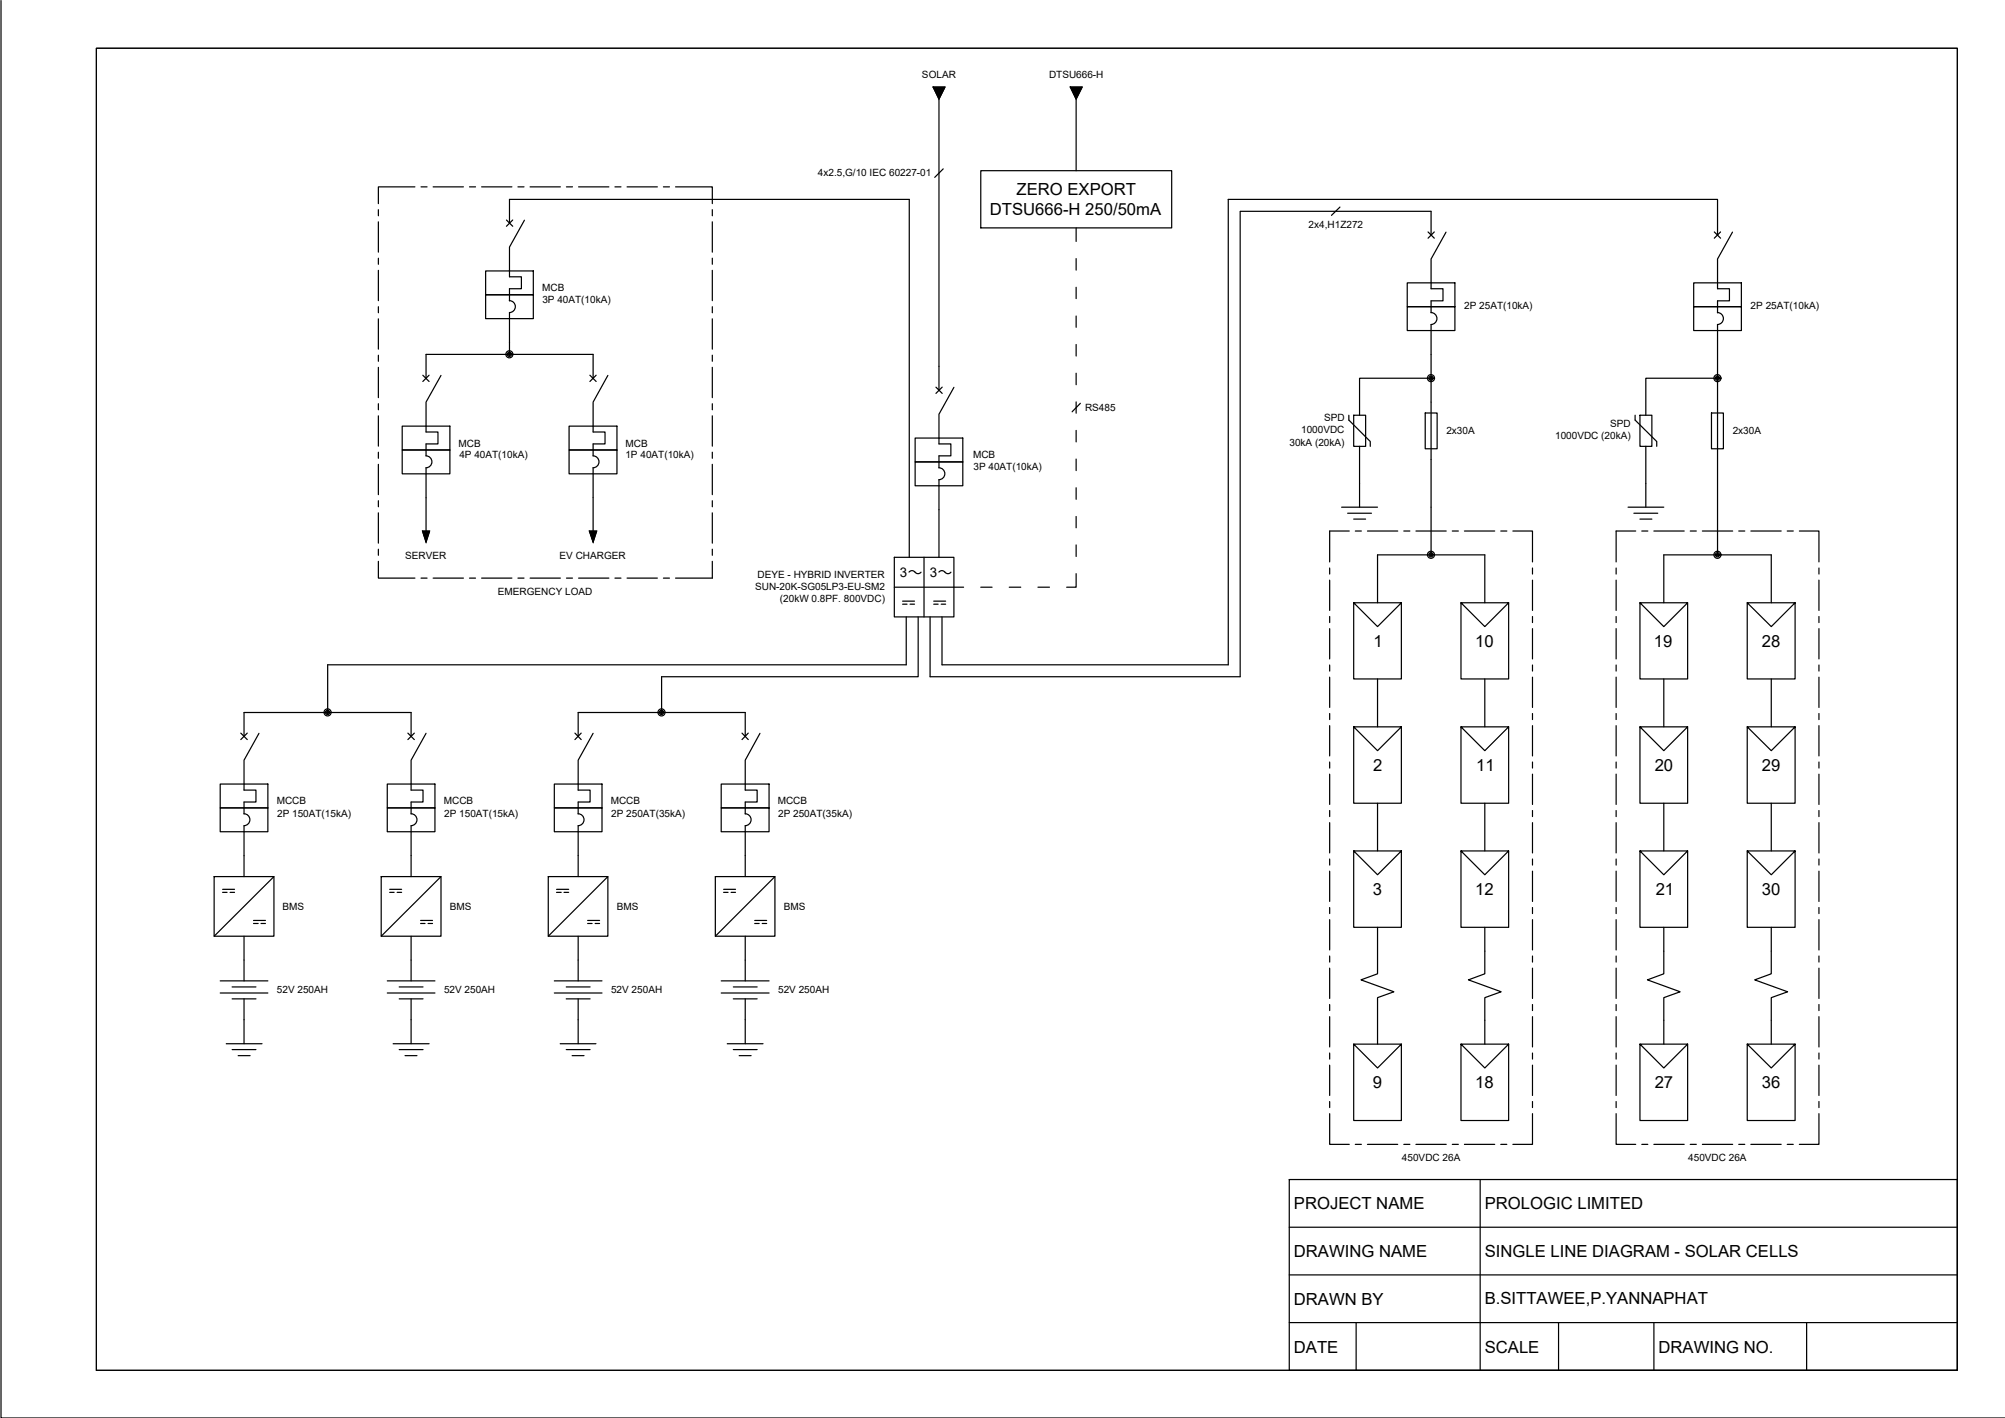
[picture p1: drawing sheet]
<svg xmlns="http://www.w3.org/2000/svg" width="420mm" height="297mm" viewBox="0 0 420 297" stroke-linecap="round" stroke-linejoin="round" font-family="sans-serif">
<!-- layer: SYMS -->
<g fill="none" stroke="#000" stroke-width=".25">
<path d="M87 39.1h-7.7v3.6M88.2 39.1h1.3M90.8 39.1h6.3M98.4 39.1h1.3M100.9 39.1h6.4M108.5 39.1h1.3M111.1 39.1h6.3M118.7 39.1h1.3M121.2 39.1h6.4M128.9 39.1h1.2M131.4 39.1h6.4M139 39.1h1.3"/>
<path d="M141.6 39.1h7.7v3.6M225.5 20.8v15M79.3 43.9v1.3M79.3 46.5v6.3M79.3 54.1v1.3M79.3 56.6v6.4M101.8 56.8h10v5h-10zM106.1 46.1l1.3 1.3M106.8 41.8v5M107.4 46.1l-1.3 1.3M109.9 46.1l-3.1 5.7v6.2h2.5v2.5h-2.5v2.5M149.3 43.9v1.3"/>
<path d="M149.3 46.5v6.3M149.3 54.1v1.3M149.3 56.6v6.4M190.5 41.8v74.9M294.9 59.3h10v4.9h-10zM299.3 48.6l1.3 1.3M299.9 44.3v5M300.6 48.6l-1.3 1.3M303 48.6l-3.1 5.7v6.2h2.5v2.5h-2.5v2.5M354.9 59.3h10v4.9h-10zM359.2 48.6l1.4 1.3M359.9 44.3v5"/>
<path d="M360.6 48.6l-1.4 1.3M363.1 48.6l-3.2 5.7v6.2h2.5v2.5h-2.5v2.5M79.3 64.2v1.3M79.3 66.8v6.3M79.3 74.4v1.3M79.3 76.9v6.4M88.6 78.6l1.3 1.3M89.3 79.2v-5h35v5M89.9 78.6l-1.3 1.3M92.4 78.6l-3.1 5.6v6.3h2.5v2.5h-2.5v2.5a1.25 1.25 0 0 1 1.2 1.2 1.25 1.25 0 0 1-1.2 1.3v6.3M101.8 61.8h10v4.9h-10zM106.7 63a1.25 1.25 0 0 1 1.3 1.2 1.25 1.25 0 0 1-1.3 1.3"/>
<path d="M106.8 65.5v6.2M123.6 78.6l1.3 1.3M124.9 78.6l-1.3 1.3M127.4 78.6l-3.1 5.6v6.3h2.5v2.5h-2.5v2.5a1.25 1.25 0 0 1 1.2 1.2 1.25 1.25 0 0 1-1.2 1.3v6.3M149.3 64.2v1.3M149.3 66.8v6.3M149.3 74.4v1.3M149.3 76.9v6.4M196.8 76.7v5M294.9 64.2h10v5h-10zM299.9 65.5a1.25 1.25 0 0 1 1.2 1.2 1.25 1.25 0 0 1-1.2 1.3M299.9 68v6.2"/>
<path d="M354.9 64.2h10v5h-10zM359.9 65.5a1.25 1.25 0 0 1 1.2 1.2 1.25 1.25 0 0 1-1.2 1.3M359.9 68v6.2M79.3 84.6v1.2M79.3 87.1v6.4M79.3 94.7v1.3M79.3 97.3v6.3M84.3 94.3h10v5h-10zM84.3 89.3h10v5h-10zM119.3 94.3h10v5h-10zM119.3 89.3h10v5h-10zM149.3 84.6v1.2"/>
<path d="M149.3 87.1v6.4M149.3 94.7v1.3M149.3 97.3v6.3M191.8 96.8h10v5h-10zM191.8 91.8h10v5h-10zM196.1 81.1l1.3 1.3M196.7 98a1.25 1.25 0 0 1 1.3 1.2 1.25 1.25 0 0 1-1.3 1.3M197.4 81.1l-1.3 1.3M199.9 81.1l-3.1 5.7v6.2h2.5v2.5h-2.5v2.5M298.7 86.5h2.5v7.5h-2.5zM299.9 84.2v12.1M358.6 86.5h2.5v7.5h-2.5z"/>
<path d="M359.9 84.2v12.1M79.3 117.6v3.5h7.7M79.3 104.9v1.3M79.3 107.4v6.4M79.3 115v1.3M149.3 104.9v1.3M149.3 107.4v6.4M149.3 115v1.3M149.3 117.6v3.5h-7.7M193.6 116.7v12.5M196.8 100.5v6.3M278.6 119v1.3"/>
<path d="M281.1 106.2h7.6M282.4 107.5h5M282.7 111.2h-4.1v6.5M283.7 108.7h2.5M284 111.2h1.3M284.9 101.2v5M286.6 111.2h6.3M294.2 111.2h1.2M296.7 111.2h6.4M304.3 111.2h1.3M306.9 111.2h6.3M314.5 111.2h1.3"/>
<path d="M317 111.2h4.1v6.5M321.1 119v1.3M338.7 119v1.3M341.2 106.2h7.5M342.4 107.5h5M342.8 111.2h-4.1v6.5M343.7 108.7h2.5M344 111.2h1.3M344.9 101.2v5M346.6 111.2h6.3M354.2 111.2h1.3M356.7 111.2h6.4"/>
<path d="M364.4 111.2h1.2M366.9 111.2h6.4M374.5 111.2h1.3M377.1 111.2h4.1v6.5M381.2 119v1.3M68.7 139.3h121.2M88.2 121.1h1.3M90.8 121.1h6.3M98.4 121.1h1.3M100.9 121.1h6.4M108.5 121.1h1.3M111.1 121.1h6.3"/>
<path d="M118.7 121.1h1.3M121.2 121.1h6.4M128.9 121.1h1.2M131.4 121.1h6.4M139 121.1h1.3M187.4 123h12.5M278.6 121.5v6.4M278.6 129.1v1.3M278.6 131.7v6.3M278.6 139.3v1.3M321.1 121.5v6.4M321.1 129.1v1.3"/>
<path d="M321.1 131.7v6.3M321.1 139.3v1.3M338.7 121.5v6.4M338.7 129.1v1.3M338.7 131.7v6.3M338.7 139.3v1.3M381.2 121.5v6.4M381.2 129.1v1.3M381.2 131.7v6.3M381.2 139.3v1.3M50.5 153.6l1.3 1.3M51.1 149.3v4.9"/>
<path d="M51.8 153.6l-1.3 1.3M54.3 153.6l-3.2 5.6v6.3h2.5v2.5h-2.5v2.5M85.5 153.6l1.3 1.3M86.1 149.3v4.9M86.8 153.6l-1.3 1.3M89.3 153.6l-3.2 5.6v6.3h2.5v2.5h-2.5v2.5M120.5 153.6l1.3 1.3M121.2 154.2v-4.9h35v4.9M121.8 153.6l-1.3 1.3M124.3 153.6l-3.1 5.6v6.3h2.5v2.5h-2.5v2.5M155.5 153.6l1.3 1.3M156.8 153.6l-1.3 1.3"/>
<path d="M159.3 153.6l-3.1 5.6v6.3h2.5v2.5h-2.5v2.5M278.6 141.8v6.4M278.6 149.5v1.2M278.6 152v6.4M278.6 159.6v1.3M321.1 141.8v6.4M321.1 149.5v1.2M321.1 152v6.4M321.1 159.6v1.3M338.7 141.8v6.4M338.7 149.5v1.2M338.7 152v6.4"/>
<path d="M338.7 159.6v1.3M381.2 141.8v6.4M381.2 149.5v1.2M381.2 152v6.4M381.2 159.6v1.3M46.1 169.2h10v5h-10zM46.1 164.2h10v5h-10zM51.1 170.5a1.25 1.25 0 0 1 1.3 1.2 1.25 1.25 0 0 1-1.3 1.3M51.1 173v6.2M81.2 169.2h9.9v5h-9.9zM81.2 164.2h9.9v5h-9.9zM86.1 170.5a1.25 1.25 0 0 1 1.3 1.2 1.25 1.25 0 0 1-1.3 1.3"/>
<path d="M86.1 173v6.2M116.2 169.2h10v5h-10zM116.2 164.2h10v5h-10zM121.1 170.5a1.25 1.25 0 0 1 1.3 1.2 1.25 1.25 0 0 1-1.3 1.3M121.2 173v6.2M151.1 169.2h10.1v5h-10.1zM151.1 164.2h10.1v5h-10.1zM156.1 170.5a1.25 1.25 0 0 1 1.3 1.2 1.25 1.25 0 0 1-1.3 1.3M156.2 173v6.2M278.6 162.2v6.3M278.6 169.8v1.3M278.6 172.3v6.4"/>
<path d="M278.6 179.9v1.3M321.1 162.2v6.3M321.1 169.8v1.3M321.1 172.3v6.4M321.1 179.9v1.3M338.7 162.2v6.3M338.7 169.8v1.3M338.7 172.3v6.4M338.7 179.9v1.3M381.2 162.2v6.3M381.2 169.8v1.3M381.2 172.3v6.4"/>
<path d="M381.2 179.9v1.3M278.6 182.5v6.3M278.6 190.1v1.3M278.6 192.6v6.4M321.1 182.5v6.3M321.1 190.1v1.3M321.1 192.6v6.4M338.7 182.5v6.3M338.7 190.1v1.3M338.7 192.6v6.4M381.2 182.5v6.3M381.2 190.1v1.3"/>
<path d="M381.2 192.6v6.4M47.4 218.6h7.5M48.6 219.9h5M51.1 213.6v5M82.4 218.6h7.5M83.7 219.9h4.9M86.1 213.6v5M117.4 218.6h7.5M118.7 219.9h5M121.2 213.6v5M152.4 218.6h7.5M153.7 219.9h5"/>
<path d="M156.2 213.6v5M278.6 200.3v1.2M278.6 202.8v6.4M278.6 210.4v1.3M278.6 213v6.3M321.1 200.3v1.2M321.1 202.8v6.4M321.1 210.4v1.3M321.1 213v6.3M338.7 200.3v1.2M338.7 202.8v6.4M338.7 210.4v1.3"/>
<path d="M338.7 213v6.3M381.2 200.3v1.2M381.2 202.8v6.4M381.2 210.4v1.3M381.2 213v6.3M49.9 221.1h2.5M84.9 221.1h2.5M119.9 221.1h2.5M154.9 221.1h2.5M278.6 233.3v6.4h4.1M278.6 220.6v1.3M278.6 223.1v6.4"/>
<path d="M278.6 230.7v1.3M284 239.7h1.3M286.6 239.7h6.3M294.2 239.7h1.2M296.7 239.7h6.4M304.3 239.7h1.3M306.9 239.7h6.3M314.5 239.7h1.3M321.1 233.3v6.4h-4.1M321.1 220.6v1.3M321.1 223.1v6.4M321.1 230.7v1.3"/>
<path d="M338.7 233.3v6.4h4.1M338.7 220.6v1.3M338.7 223.1v6.4M338.7 230.7v1.3M344 239.7h1.3M346.6 239.7h6.3M354.2 239.7h1.3M356.7 239.7h6.4M364.4 239.7h1.2M366.9 239.7h6.4M374.5 239.7h1.3M381.2 233.3v6.4h-4.1"/>
<path d="M381.2 220.6v1.3M381.2 223.1v6.4M381.2 230.7v1.3"/>
<circle cx="106.7" cy="74.2" r=".74"/>
<circle cx="106.7" cy="74.2" r=".44"/>
<circle cx="106.7" cy="74.2" r=".23"/>
<circle cx="299.9" cy="79.2" r=".74"/>
<circle cx="299.9" cy="79.2" r=".44"/>
<circle cx="299.9" cy="79.2" r=".23"/>
<circle cx="359.9" cy="79.2" r=".74"/>
<circle cx="359.9" cy="79.2" r=".44"/>
<circle cx="359.9" cy="79.2" r=".23"/>
<circle cx="299.9" cy="116.2" r=".74"/>
<circle cx="299.9" cy="116.2" r=".44"/>
<circle cx="299.9" cy="116.2" r=".23"/>
<circle cx="359.9" cy="116.2" r=".74"/>
<circle cx="359.9" cy="116.2" r=".44"/>
<circle cx="359.9" cy="116.2" r=".23"/>
<circle cx="68.6" cy="149.2" r=".74"/>
<circle cx="68.6" cy="149.2" r=".44"/>
<circle cx="68.6" cy="149.2" r=".23"/>
<circle cx="138.6" cy="149.2" r=".74"/>
<circle cx="138.6" cy="149.2" r=".44"/>
<circle cx="138.6" cy="149.2" r=".23"/>
</g>
<!-- layer: WIRES -->
<g fill="none" stroke="#000" stroke-width=".25">
<path d="M195.5 18.2h2.5l-1.2 2.6zM224.3 18.2h2.5l-1.3 2.6zM197.7 35.4l-1.8 1.8M205.5 35.8h40v11.9h-40zM280.8 43.4l-1.8 1.7M299.9 44.3h-40v97.5h-65v-12.6M359.9 44.3v-2.5h-102.5v97.5M106.8 71.7v2.5M299.9 79.2h-15v7.8M299.9 74.2v10M359.9 79.2h-15v7.8M359.9 74.2v10"/>
<path d="M226.4 84.5l-1.7 1.8M282.7 87v1l4.4 4.5v1M283.7 87h2.5v6.5h-2.5zM284.9 93.5v7.7M299.9 96.3v19.9M342.6 87v1l4.6 4.5v1M343.7 87h2.5v6.5h-2.5zM344.9 93.5v7.7M359.9 96.3v19.9M89.3 104.3v6.9M124.3 104.3v6.9M187.4 116.7h12.5v12.5h-12.5z"/>
<path d="M190.5 119.8l.6-.3 1 .6h.5l.4-.2M196.8 119.8l.6-.3 1 .6h.5l.4-.2M196.8 106.8v9.9M68.7 139.3v10M189.1 125.9h2.5M189.1 126.6h1M189.9 129.2v10.1M190.7 126.6h.9M192.4 129.2v12.6h-53.8v7.5M195.7 125.9h2.5M195.7 126.6h.9M197.2 126.6h1"/>
<path d="M197.4 129.2v10.1M283.7 126.3v15.9h10v-15.9h-10l5 5 5-5M288.7 126.3v-10.1h22.5v10.1M306.2 126.3v15.9h9.9v-15.9h-9.9l5 5 4.9-5M343.7 126.3v15.9h10v-15.9h-10l5 5 5-5M348.7 126.3v-10.1h22.5v10.1M366.1 126.3v15.9h10.1v-15.9h-10.1l5.1 5 5-5M51.1 149.3h35M283.7 152.3v16h10v-16h-10l5 5 5-5M288.7 142.2v10.1M306.2 152.3v16h9.9v-16h-9.9l5 5 4.9-5M311.2 142.2v10.1"/>
<path d="M343.7 152.3v16h10v-16h-10l5 5 5-5M348.7 142.2v10.1M366.1 152.3v16h10.1v-16h-10.1l5.1 5 5-5M371.2 142.2v10.1M51.1 179.2v4.4M86.1 179.2v4.4M121.2 179.2v4.4M156.2 179.2v4.4M283.7 178.3v16h10v-16h-10l5 4.9 5-4.9M288.7 168.3v10M306.2 178.3v16h9.9v-16h-9.9l5 4.9 4.9-4.9M311.2 168.3v10"/>
<path d="M343.7 178.3v16h10v-16h-10l5 4.9 5-4.9M348.7 168.3v10M366.1 178.3v16h10.1v-16h-10.1l5.1 4.9 5-4.9M371.2 168.3v10M44.9 183.6h12.5v12.5h-12.5zM46.7 186.3h2.4M46.7 186.9h.9M48.2 186.9h.9M51.1 196.1v9.4M53.1 192.8h2.5M53.1 193.4h1M54.7 193.4h.9"/>
<path d="M57.4 183.6l-12.5 12.5M79.9 183.6h12.5v12.5h-12.5zM81.7 186.3h2.5M81.7 186.9h.9M83.2 186.9h1M86.1 196.1v9.4M88.1 192.8h2.5M88.1 193.4h1M89.7 193.4h.9M92.4 183.6l-12.5 12.5M114.9 183.6h12.5v12.5h-12.5zM116.6 186.3h2.6"/>
<path d="M116.6 186.9h1M118.2 186.9h1M121.2 196.1v9.4M123.1 192.8h2.5M123.1 193.4h1M124.7 193.4h.9M127.4 183.6l-12.5 12.5M149.9 183.6h12.5v12.5h-12.5zM151.6 186.3h2.5M151.6 186.9h1M153.2 186.9h.9M156.2 196.1v9.4"/>
<path d="M158.2 192.8h2.5M158.2 193.4h.9M159.7 193.4h1M162.4 183.6l-12.5 12.5M288.7 194.3v9.7l-3.5 1.3 6.9 2.5-3.4 1.2v9.7M311.2 194.3v9.7l-3.5 1.3 6.9 2.5-3.4 1.2v9.7M348.7 194.3v9.7l-3.5 1.3 6.9 2.5-3.4 1.2v9.7M371.2 194.3v9.7l-3.5 1.3 6.9 2.5-3.4 1.2v9.7M46.1 205.5h10M46.1 208h10M48.6 206.7h5M48.6 209.2h5"/>
<path d="M51.1 209.2v4.4M81.2 205.5h9.9M81.2 208h9.9M83.7 206.7h4.9M83.7 209.2h4.9M86.1 209.2v4.4M116.2 205.5h10M116.2 208h10M118.7 206.7h5M118.7 209.2h5M121.2 209.2v4.4M151.1 205.5h10.1"/>
<path d="M151.1 208h10.1M153.7 206.7h5M153.7 209.2h5M156.2 209.2v4.4M283.7 218.7v16h10v-16h-10l5 5 5-5M306.2 218.7v16h9.9v-16h-9.9l5 5 4.9-5M343.7 218.7v16h10v-16h-10l5 5 5-5M366.1 218.7v16h10.1v-16h-10.1l5.1 5 5-5"/>
</g>
<!-- layer: wire -->
<path d="M88.5 111.2h1.5l-.7 2.4zM123.5 111.2h1.6l-.8 2.4z" fill="#000" stroke="#000" stroke-width=".21"/>
<path d="M88.5 111.2h1.5l-.7 2.4zM123.5 111.2h1.6l-.8 2.4z" fill="none" stroke="#000" stroke-width=".21"/>
<!-- layer: 0 -->
<g fill="none" stroke="#000" stroke-width=".25">
<path d="M.2 .1v296.9h420M20.2 10.1h390v276.9h-390zM196.8 20.8v55.9M106.8 41.8h83.7M225.5 47.7v2.9M225.5 54.2v2.4M225.5 60.2v2.4M225.5 66.2v2.4M225.5 72.2v2.4M225.5 78.2v2.4M225.5 84.2v2.4M225.5 90.2v2.4"/>
<path d="M225.5 96.2v2.4M225.5 102.2v2.4M225.5 108.2v2.4M225.5 114.2v2.4M197.4 139.3h60M199.9 123h2M205.5 123h2.4M211.5 123h2.4M217.5 123h2.4M225.5 120.2v2.8h-2M270.2 247.1h140v39.9h-140zM270.2 257.1h140"/>
<path d="M310.2 247.1v39.9M270.2 267.1h140M270.2 277.1h140M284.2 277.1v9.9M326.6 277.1v9.9M346.6 277.1v9.9M378.6 277.1v9.9"/>
</g>
<path d="M195.5 18.2h2.5l-1.2 2.6zM224.3 18.2h2.5l-1.3 2.6z" fill="#000" stroke="#000" stroke-width=".21"/>
<path d="M20.2 10.1h390v276.9h-390z" fill="none" stroke="#000" stroke-width=".21"/>
<g font-size="3.5">
<text x="213" y="40.9">ZERO EXPORT</text>
<text x="207.4" y="45.1">DTSU666-H 250/50mA</text>
<text x="287.8" y="135.5">1</text>
<text x="309.1" y="135.5">10</text>
<text x="346.6" y="135.5">19</text>
<text x="369.2" y="135.5">28</text>
<text x="287.7" y="161.5">2</text>
<text x="309.3" y="161.5">11</text>
<text x="346.8" y="161.5">20</text>
<text x="369.2" y="161.5">29</text>
<text x="287.7" y="187.5">3</text>
<text x="309.1" y="187.5">12</text>
<text x="347" y="187.5">21</text>
<text x="369.2" y="187.5">30</text>
<text x="287.7" y="228">9</text>
<text x="309.1" y="228">18</text>
<text x="346.8" y="228">27</text>
<text x="369.2" y="228">36</text>
<text x="271.1" y="253.3">PROJECT NAME</text>
<text x="311.1" y="253.3">PROLOGIC LIMITED</text>
<text x="271.1" y="263.3">DRAWING NAME</text>
<text x="311.1" y="263.3">SINGLE LINE DIAGRAM - SOLAR CELLS</text>
<text x="271.1" y="273.3">DRAWN BY</text>
<text x="311.1" y="273.1">B.SITTAWEE,P.YANNAPHAT</text>
<text x="271.1" y="283.3">DATE</text>
<text x="311.1" y="283.3">SCALE</text>
<text x="347.6" y="283.3">DRAWING NO.</text>
</g>
<g font-size="2.8">
<text x="188.6" y="120.8">3</text>
<text x="194.9" y="120.8">3</text>
</g>
<g font-size="2.1">
<text x="193.2" y="16.2">SOLAR</text>
<text x="219.8" y="16.2">DTSU666-H</text>
<text x="171.4" y="36.9">4x2.5,G/10 IEC 60227-01</text>
<text x="274.2" y="47.7">2x4,H1Z272</text>
<text x="113.6" y="61">MCB</text>
<text x="113.7" y="63.6">3P 40AT(10kA)</text>
<text x="306.8" y="64.8">2P 25AT(10kA)</text>
<text x="366.9" y="64.8">2P 25AT(10kA)</text>
<text x="227.4" y="86.1">RS485</text>
<text x="277.5" y="88.3">SPD</text>
<text x="337.4" y="89.5">SPD</text>
<text x="96.1" y="93.5">MCB</text>
<text x="131.1" y="93.5">MCB</text>
<text x="270.2" y="93.3">30kA (20kA)</text>
<text x="272.7" y="90.8">1000VDC</text>
<text x="303.1" y="91">2x30A</text>
<text x="325.9" y="92.1">1000VDC (20kA)</text>
<text x="363.1" y="91">2x30A</text>
<text x="96.3" y="96">4P 40AT(10kA)</text>
<text x="131.1" y="96">1P 40AT(10kA)</text>
<text x="203.9" y="96">MCB</text>
<text x="204" y="98.5">3P 40AT(10kA)</text>
<text x="84.9" y="117.2">SERVER</text>
<text x="117.3" y="117.2">EV CHARGER</text>
<text x="104.4" y="124.7">EMERGENCY LOAD</text>
<text x="158.2" y="123.5">SUN-20K-SG05LP3-EU-SM2</text>
<text x="158.8" y="121">DEYE - HYBRID INVERTER</text>
<text x="163.4" y="126.1">(20kW 0.8PF. 800VDC)</text>
<text x="58" y="168.5">MCCB</text>
<text x="58.1" y="171.1">2P 150AT(15kA)</text>
<text x="93" y="168.5">MCCB</text>
<text x="93.1" y="171.1">2P 150AT(15kA)</text>
<text x="128" y="168.5">MCCB</text>
<text x="128.1" y="171.1">2P 250AT(35kA)</text>
<text x="163" y="168.5">MCCB</text>
<text x="163.1" y="171.1">2P 250AT(35kA)</text>
<text x="59.2" y="190.6">BMS</text>
<text x="94.2" y="190.6">BMS</text>
<text x="129.2" y="190.6">BMS</text>
<text x="164.3" y="190.6">BMS</text>
<text x="58" y="208.1">52V 250AH</text>
<text x="93" y="208.1">52V 250AH</text>
<text x="128.1" y="208.1">52V 250AH</text>
<text x="163.1" y="208.1">52V 250AH</text>
<text x="293.8" y="243.3">450VDC 26A</text>
<text x="353.8" y="243.3">450VDC 26A</text>
</g>
</svg>
